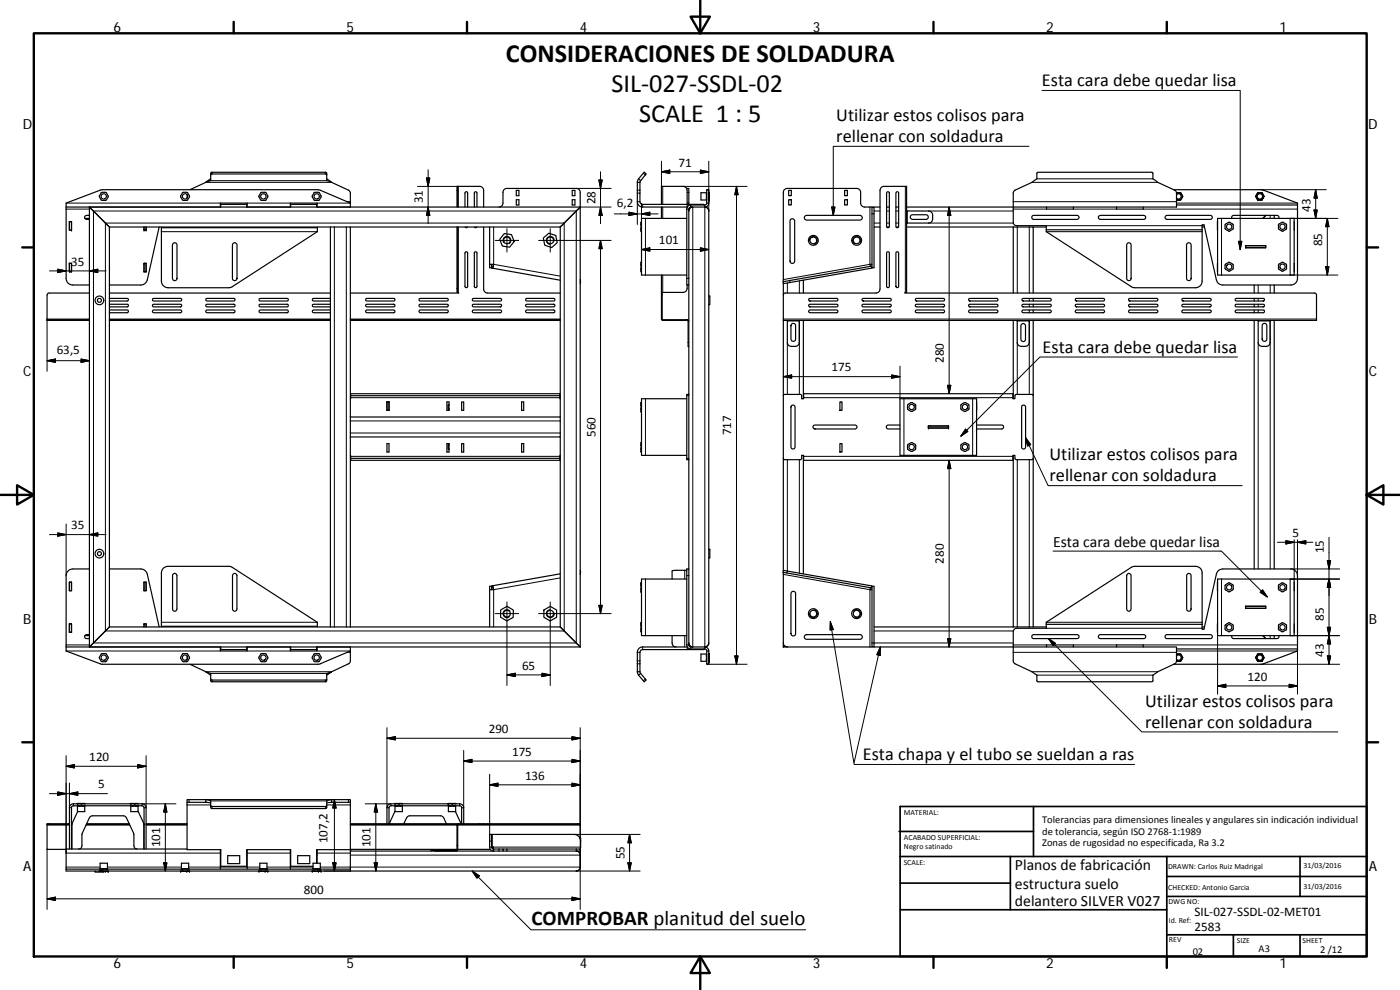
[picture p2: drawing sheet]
<svg xmlns="http://www.w3.org/2000/svg" width="420mm" height="297mm" viewBox="0 0 420 297" stroke-linecap="round" stroke-linejoin="round" font-family="sans-serif">
<g fill="none" stroke="#000" stroke-width=".36">
<path d="M30.4 57.8h1.5l.6 1-.6 1.2h-1.5l-.6-1.1zM54.7 57.8h1.6l.6 1.1-.6 1.1h-1.6l-.5-.9zM56.1 58.4v1.1M61.8 54.7l-4.8 2.2M63.2 52.5v1.7l-1.4 .5 1.4-1M78.2 57.8h1.7l.5 1.1-.5 1.1h-1.7l-.5-1.2zM94.2 57.8h1.7l.5 1.1-.5 1.1h-1.7l-.5-1.2zM98.1 53.7l1.4 1M98.1 52.5l-.3-.3h-34.3l-.3 .3v-.5l.3-.3h34.3l.3 .3v2.2l1.4 .5M99.5 54.7l5.4 2.6 .2 .7v2.9M137.4 55.9h6.6l.7 .3 .4 .9v5M154.9 57.1h.8v1.6h-.8z"/>
<path d="M154.9 59.9h.8v1.6h-.8zM171.7 57.1h.8v1.6h-.8zM171.7 59.9h.8v1.6h-.8zM191.3 54.7h.8M191.3 54.7v5.8a1.61 1.61 0 0 0 1.6 1.6h13.4M191.6 53.7l.7 .5M192.1 54.7v5.8l.4 .7 13.8 .1v.8M192.3 54.2l-.2 .5M192.3 54.2l1.6-2-.6-.5-1.7 2-.3 1M206.1 56.6l.6-.1v4.8M212 57.8h-1.6v2.2h1.6M212 57.8v1.7"/>
<path d="M212 57.8h.1M212 59.5v.5M212 59.5l.1 .3M212.1 58.1v.6M212.1 59.2l-.1 .3M212.7 58.9h.1M212.7 60l.1 .1M212.8 57.8v1M212.8 58.9v.2M212.8 57.8h-.1M212.8 60v.1M212.8 57.8h.1"/>
<path d="M212.8 58.8v.3M212.8 58.8v.1M212.8 59.1v.9M236.7 57.1h.8v1.6h-.8zM236.7 59.9h.8v1.6h-.8zM253.5 57.1h.8v1.6h-.8zM253.5 59.9h.8v1.6h-.8zM266.2 57.7l.5-.1 .2 .3v10a.41 .41 0 0 1-.4 .4 .41 .41 0 0 1-.4-.4zM269 57.7l.5-.1 .2 .3v10a.41 .41 0 0 1-.4 .4 .41 .41 0 0 1-.4-.4zM304.5 57.2l5.2-2.5 1.5-1v-1.7l.3-.3h34.2l.3 .2v1.8l1.5 1 5.4 2.6 .2 .7v4.1h-49v-4.1zM352.2 56.9h26.5l10.7 4v.6M353.1 58a1.09 1.09 0 0 1 1.7 .9 1.09 1.09 0 0 1-1.7 .9"/>
<path d="M353.1 58.4a.8 .8 0 0 1 1.1 0 .8 .8 0 0 1 0 1.1 .8 .8 0 0 1-1.1 0M354.3 57.8h.1M354.3 57.8h-1.2h1.2l.7 1.1-.7 1.1h-1.2h1.2M354.3 57.8l.3 .6a.97 .97 0 0 1-.2 1.5l-.1 .1M354.3 60h.1M377.5 60h.1M377.5 57.8l-.4 .6a1.15 1.15 0 0 0 .4 1.6M377.5 57.8h.1M377.5 57.8h1.2M377.5 57.8h1.2l.7 1.1-.7 1.1h-1.2l-.7-1.1zM378.7 57.8h.1M378.7 57.8l.3 .6a1.11 1.11 0 0 1-.3 1.6"/>
<path d="M378.7 60h.1M19.8 62.1h154.3l-6 6M19.8 62.1v21.4a1.97 1.97 0 0 0 2.1 2h4.9M20.8 66.5h.7v2.5h-.7zM20.8 79h.7v2.6h-.7zM20.8 66.5v2.5h.7M20.8 79v2.6M20.8 66.5h.7M25.5 65.5h1.3M26.8 64.6h-.8a.6 .6 0 0 0-.6 .6 .6 .6 0 0 0 .6 .6h.8M32.8 68.1v120M32.8 68.1h66.4"/>
<path d="M32.8 68.1l-6-6v132l6-6M43.2 68.1v.9h.6v-.9M43.8 79h-.6v2.5M43.8 79v2.6h-.6M43.8 79h-.6v2.6M47.8 68.1l-3.6 15.9a2.01 2.01 0 0 1-1.9 1.5h-9.5M48.4 68.3v16a2 2 0 0 0 2.1 2h18.7l26-16.8v-1.2M48.4 68.3h46.8M48.4 68.1v.2M52 73a.67 .67 0 0 1 .7-.1 .67 .67 0 0 1 .4 .6v10a.69 .69 0 0 1-.7 .7 .69 .69 0 0 1-.7-.7v-10zM66.1 61.3h.2M66.3 61.3v.8"/>
<path d="M66.3 61.3h7.8v.8M70 73a.68 .68 0 0 1 .7-.1 .68 .68 0 0 1 .4 .6v10a.69 .69 0 0 1-.7 .7 .69 .69 0 0 1-.6-.7v-10zM74.1 61.3h.1M74.2 62.1v-1.2h-8.1v1.2M87.1 61.3h8.1M87.2 61.3v.8M95 61.3v.8M95.2 62.1v-1.2h-8.1v1.2M95.2 68.1v.2M99.2 68.1h5.9v57M99.2 68.1v120M105.1 60.9l-9.8-4h-64.5l-11 4v1.2"/>
<path d="M105.1 60.9v1.2M105.1 68.1h63M137.1 68.1v19.6h.3M137.4 62.1v-6.2h-.3v6.2M137.4 68.1v19.6M139.6 68.1l.3 .2 .4-.2M139.6 75.7l.6-.1 .1 .3v10a.4 .4 0 0 1-.4 .4 .4 .4 0 0 1-.4-.4zM140.3 62.1v-4.2a.4 .4 0 0 0-.4-.4 .4 .4 0 0 0-.4 .4v4.2M142.4 68.1l.3 .2 .4-.2M142.4 75.7l.5-.1 .2 .3v10a.39 .39 0 0 1-.4 .4 .39 .39 0 0 1-.3-.4zM143.1 62.1v-4.2a.39 .39 0 0 0-.4-.4 .39 .39 0 0 0-.3 .4v4.2M145.1 68.1v18.6l.3 .8 .9 .4h21.8"/>
<path d="M146.9 68.1v12.2h.6v-1M146.9 79.3h1.3l-.3 1.2M148 79.9h-.3l-.1 .5 .3 .1M149.7 62.1l.8-.2 .3-.5 .2-4 .2-.4 .7-.4 21-.1 .8 .3 .4 .6v136.7M151.4 70.1l2.1 .3 .8 2.1-1.4 1.7-2.1-.4-.8-2zM163.1 71.4l1.6-1.4 2.1 .7 .4 2.1-1.6 1.5-2.1-.7zM168.1 68.1v57M192.4 78.7h.1M192.4 66.7h.1M192.4 69.4h.1M192.4 79.5h.1M192.4 67.2h.1"/>
<path d="M192.4 67.5h.1M192.4 68.6h.1M192.4 68.8h.1M192.4 68.6v.2M192.4 67.2v.3M192.4 66.7v.5M192.4 67.5v1.1M192.4 68.8v.6M192.4 78.7l.1 .7M192.4 79.5v1.1M192.4 69.3l.1 .1M192.5 66.7v.1"/>
<path d="M192.5 79.4l-.1-.2v.3M192.5 68.6v.1M192.5 78.7v.1M192.5 68.6l-.1 .2M192.5 67.3v.1M192.5 78.7h-.1M192.5 79.4l-.1 .1M192.5 69.3v.1M198.5 61.3v-5.4h6.5l.7 .3 .5 .7v4.4h5.1v.2M198.5 62.1v3.4M206.1 65.5h-13.6v17h13.6M206.2 62.1v.2"/>
<path d="M207.9 62.1a1.15 1.15 0 0 0-1.2 1.2M211.5 62.1a1.18 1.18 0 0 1 1.2 1.2v129.6a1.18 1.18 0 0 1-1.2 1.2M212 60h.1M212.1 60.9l-.4 .6-4.9 .1-.7 .9v23h.6v-23l.6-.4h4.2M212.1 60.9v-4h.6v4M212.1 60.9h.6M212.7 60.9l-.4 1-.8 .2M237.3 65.8a.69 .69 0 0 1 .8-.1 .69 .69 0 0 1 .4 .6v12a.7 .7 0 0 1-.7 .7 .7 .7 0 0 1-.7-.7v-12zM241.6 64.9l.5-.3h16a.71 .71 0 0 1 .7 .7 .71 .71 0 0 1-.7 .7h-16a.7 .7 0 0 1-.7-.4 .7 .7 0 0 1 .2-.7zM261.7 62.1h.6v18.2h-.6zM261.7 62.1h-2.5l-.7-.4-.2-.8v-3.5l-.3-.4-.6-.4-21.1-.1-1 .5-.2 .7-.1 26.8M261.7 79.3a.39 .39 0 0 0-.5 .1 .39 .39 0 0 0 0 .5"/>
<path d="M262.3 62.1h1.8M262.3 68.1h1.8M266.1 62.1h.8M266.1 68.1h.7M266.2 75.7l.5-.1 .2 .3v10a.41 .41 0 0 1-.4 .4 .41 .41 0 0 1-.4-.4zM268.9 62.1h.8M269 68.1h.6M269 75.7l.5-.1 .2 .3v10a.41 .41 0 0 1-.4 .4 .41 .41 0 0 1-.4-.4zM272.1 62.1h32v4.6l.4 .8 .6 .2h8.9v1.2M272.1 68.1h32M272.1 63.3l6.9 .1 .6 .4 .3 .7-.1 1.7-.8 .7h-6.9M273.4 64.7l.5-.3h4a.7 .7 0 0 1 .7 .7 .7 .7 0 0 1-.7 .7h-4a.7 .7 0 0 1-.7-.4 .7 .7 0 0 1 .2-.7z"/>
<path d="M304.1 68.1h6v19.8M304.1 68.1v19.8M309.7 64.9l.5-.3h13a.6 .6 0 0 1 .6 .6 .6 .6 0 0 1-.6 .6h-13l-.5-.2zM310.1 68.1h3.9M314 68.9h46.8M314 68.9v.6l25.8 16.6 .8 .2h18.2a2.01 2.01 0 0 0 2-2v-15.4M322.1 62.1v.6h-8v-.6M329.8 64.9l.5-.3h12.9a.6 .6 0 0 1 .6 .6 .6 .6 0 0 1-.6 .6h-12.9l-.6-.4zM338.4 73a.65 .65 0 0 1 .7-.1 .65 .65 0 0 1 .4 .6v10a.67 .67 0 0 1-.7 .7 .67 .67 0 0 1-.7-.7v-10zM343.1 62.1v.6h-8v-.6M349.7 64.9l.5-.3h13.1a.6 .6 0 0 1 .5 .6 .6 .6 0 0 1-.5 .6h-13.1l-.5-.2zM353.1 61.5h36.3"/>
<path d="M356.3 73a.68 .68 0 0 1 .8-.1 .68 .68 0 0 1 .4 .6v10a.69 .69 0 0 1-.7 .7 .69 .69 0 0 1-.7-.7v-10zM360.8 68.1h.7M365.4 66.5v2.5M365.4 68.1h.1M365.4 66.5h.1M365.4 65.5h23v17h-23zM365.4 79v2.6M367.8 67.2l.9-.5 1.2 .5 .2 .3-.1 1.2-1.1 .7-1.1-.6-.1-.2zM369.7 65.5l.1-.7 .5-.2h12.9l.5 .2 .1 .7M373.8 73.7h6.1v.6h-6.1zM373.8 74.3h6.1M373.8 73.7h6.1"/>
<path d="M373.8 73.7v.6M377.5 60h1.2M379.8 73.7v.6M379.9 64.6l-.9 .9M382.4 64.6v.9M383.8 79.2l1.1-.5 1.1 .5v1.6l-1 .5-1.2-.5zM383.8 67.2l.9-.5 1.3 .5v1.6l-1.1 .6-1.1-.6zM388.4 66.5v2.5M388.4 79v2.6M389.4 61.5v22a1.97 1.97 0 0 1-2 2h-20.4a1.92 1.92 0 0 1-1.9-1.5l-3.7-16.6h-.6v1.5M14.1 95.9v.2h12.7M14.1 95.9h12.7"/>
<path d="M14.1 95.9v.2M26.8 87.9l-12.4 .1-.3 .5v7.4M32.8 89.5h5.3a.39 .39 0 0 1 .4 .4 .39 .39 0 0 1-.4 .4h-5.3M32.8 91.3h5.3a.39 .39 0 0 1 .4 .4 .39 .39 0 0 1-.3 .4h-5.4M32.8 87.9h66.4M32.8 96.1h66.4M32.8 95.9h66.4M32.8 93h5.3a.41 .41 0 0 1 .4 .4 .41 .41 0 0 1-.4 .4h-5.3M45.9 93.1l8.2-.1a.41 .41 0 0 1 .4 .4 .41 .41 0 0 1-.4 .4h-8l-.3-.3zM45.9 91.4l8.2-.1a.39 .39 0 0 1 .4 .4 .39 .39 0 0 1-.4 .4h-8l-.3-.4zM45.9 89.6l8.2-.1a.39 .39 0 0 1 .4 .4 .39 .39 0 0 1-.4 .4h-8l-.3-.3zM61.9 89.6l8.2-.1a.39 .39 0 0 1 .4 .4 .39 .39 0 0 1-.4 .4h-8l-.3-.3z"/>
<path d="M61.9 91.4l8.2-.1a.39 .39 0 0 1 .4 .4 .39 .39 0 0 1-.4 .4h-8l-.3-.4zM61.9 93.1l8.2-.1a.41 .41 0 0 1 .4 .4 .41 .41 0 0 1-.4 .4h-8l-.3-.3zM77.8 93.2l.3-.2h8a.41 .41 0 0 1 .4 .4 .41 .41 0 0 1-.4 .4h-8l-.3-.2zM77.8 91.5l.3-.2h8a.39 .39 0 0 1 .4 .4 .39 .39 0 0 1-.4 .4h-8l-.3-.2zM77.9 89.6l8.2-.1a.39 .39 0 0 1 .4 .4 .39 .39 0 0 1-.4 .4h-8l-.3-.2zM99.2 89.5h-5.1a.39 .39 0 0 0-.4 .4 .39 .39 0 0 0 .4 .4h5.1M99.2 91.3h-5.1a.39 .39 0 0 0-.4 .4 .39 .39 0 0 0 .4 .4h5.1M99.2 93h-5.1a.41 .41 0 0 0-.4 .4 .41 .41 0 0 0 .4 .4h5.1M105.1 95.9h63M105.1 96.1h63M109.8 93.2l.3-.2h8a.41 .41 0 0 1 .4 .4 .41 .41 0 0 1-.4 .4h-8l-.3-.2zM109.8 91.5l.3-.2h8a.39 .39 0 0 1 .4 .4 .39 .39 0 0 1-.4 .4h-8l-.3-.2z"/>
<path d="M109.9 89.6l8.2-.1a.39 .39 0 0 1 .4 .4 .39 .39 0 0 1-.4 .4h-8l-.3-.2zM125.9 91.4l8.2-.1a.39 .39 0 0 1 .4 .4 .39 .39 0 0 1-.4 .4h-8l-.4-.4zM125.9 89.6l8.2-.1a.39 .39 0 0 1 .4 .4 .39 .39 0 0 1-.4 .4h-8l-.4-.3zM125.9 93.1l8.2-.1a.41 .41 0 0 1 .4 .4 .41 .41 0 0 1-.4 .4h-8l-.4-.3zM137.4 87.7h.2v.2h-32.5M141.9 93.1l8.2-.1a.41 .41 0 0 1 .4 .4 .41 .41 0 0 1-.4 .4h-8l-.4-.3zM141.9 91.4l8.2-.1a.39 .39 0 0 1 .4 .4 .39 .39 0 0 1-.4 .4h-8l-.4-.4zM141.9 89.6l8.2-.1a.39 .39 0 0 1 .4 .4 .39 .39 0 0 1-.4 .4h-8l-.4-.3zM147.9 80.5l20.2 3.6M157.9 91.4l8.2-.1a.39 .39 0 0 1 .4 .4 .39 .39 0 0 1-.4 .4h-8l-.4-.4zM157.9 89.6l8.2-.1a.39 .39 0 0 1 .4 .4 .39 .39 0 0 1-.4 .4h-8l-.4-.3zM157.9 93.1l8.2-.1a.41 .41 0 0 1 .4 .4 .41 .41 0 0 1-.4 .4h-8l-.4-.3z"/>
<path d="M174.1 83.9v1.2M192.4 81.3h.1M192.4 80.6h.1M192.4 80.8h.1M192.4 80.6v.2M192.4 80.8v.5M192.5 80.7h.1M192.5 81.3h.1M198.5 87.9h.2M198.5 82.5v5.4M198.5 87.9v8l.4 .2 7.6 .1v7.7h.2M198.7 87.9v7.9l7.7 .1 .3 .4"/>
<path d="M198.7 87.7v.2M206.2 85.5l-.1 1.5-.8 .7h-6.8M206.2 95.9v.2M206.7 85.5v85.2M212.7 88.8h.3v2.6h-.3M235 84.5l26.6-4.6 .1 .5-26.6 4.7zM235.1 85.1v11M235.1 96.1v75M235.1 88.5l.1-.3 .5-.3h27.2l.7-.2 .5-1v-29.8l.4-.7 .5-.3h7.1v31.8h-.5v.2h122.9l.4 .1 .2 .5v7.6h-160M236.3 96.1v6.9l.4 .7 .8 .2 1.7-.1 .6-.8 .1-6.9M237.6 97.2a.68 .68 0 0 1 .8-.1 .68 .68 0 0 1 .4 .6v4a.7 .7 0 0 1-.7 .7 .7 .7 0 0 1-.7-.7v-4zM241.1 84.1v3.8"/>
<path d="M241.1 96.1v23.5M242.8 89.6l8.3-.1a.39 .39 0 0 1 .4 .4 .39 .39 0 0 1-.4 .4h-8l-.4-.3zM242.8 91.4l8.3-.1a.39 .39 0 0 1 .4 .4 .39 .39 0 0 1-.4 .4h-8l-.4-.4zM242.8 93.1l8.3-.1a.41 .41 0 0 1 .4 .4 .41 .41 0 0 1-.4 .4h-8l-.4-.3zM258.8 93.1l8.3-.1a.41 .41 0 0 1 .4 .4 .41 .41 0 0 1-.4 .4h-8l-.4-.3zM258.8 91.4l8.3-.1a.39 .39 0 0 1 .4 .4 .39 .39 0 0 1-.4 .4h-8l-.4-.4zM258.8 89.6l8.3-.1a.39 .39 0 0 1 .4 .4 .39 .39 0 0 1-.4 .4h-8l-.4-.3zM274.8 89.6l8.3-.1a.39 .39 0 0 1 .4 .4 .39 .39 0 0 1-.4 .4h-8l-.4-.3zM274.8 91.4l8.3-.1a.39 .39 0 0 1 .4 .4 .39 .39 0 0 1-.4 .4h-8l-.4-.4zM274.8 93.1l8.3-.1a.41 .41 0 0 1 .4 .4 .41 .41 0 0 1-.4 .4h-8l-.4-.3zM290.8 93.1l8.3-.1a.41 .41 0 0 1 .4 .4 .41 .41 0 0 1-.4 .4h-8l-.4-.3zM290.8 91.4l8.3-.1a.39 .39 0 0 1 .4 .4 .39 .39 0 0 1-.4 .4h-8l-.4-.4z"/>
<path d="M290.8 89.6l8.3-.1a.39 .39 0 0 1 .4 .4 .39 .39 0 0 1-.4 .4h-8l-.4-.3zM304.1 96.1v23.5M306.6 97.3a.69 .69 0 0 1 .8-.1 .69 .69 0 0 1 .4 .6v4a.7 .7 0 0 1-.7 .7 .7 .7 0 0 1-.7-.8v-3.9zM306.8 89.6l8.3-.1a.39 .39 0 0 1 .4 .4 .39 .39 0 0 1-.4 .4h-8l-.4-.3zM306.8 91.4l8.3-.1a.39 .39 0 0 1 .4 .4 .39 .39 0 0 1-.4 .4h-8l-.4-.4zM306.8 93.1l8.3-.1a.41 .41 0 0 1 .4 .4 .41 .41 0 0 1-.4 .4h-8l-.4-.3zM308.9 96.1v6.9l-.5 .7-.7 .2-1.7-.1-.7-.8v-6.9M310.1 89.5v.8M310.1 91.3v.8M310.1 93v.8M310.1 96.1v92M322.8 93.1l8.3-.1a.41 .41 0 0 1 .4 .4 .41 .41 0 0 1-.4 .4h-8l-.4-.3z"/>
<path d="M322.8 91.4l8.3-.1a.39 .39 0 0 1 .4 .4 .39 .39 0 0 1-.4 .4h-8l-.4-.4zM322.8 89.6l8.3-.1a.39 .39 0 0 1 .4 .4 .39 .39 0 0 1-.4 .4h-8l-.4-.3zM338.8 89.6l8.3-.1a.39 .39 0 0 1 .4 .4 .39 .39 0 0 1-.4 .4h-8l-.4-.3zM338.8 93.1l8.3-.1a.41 .41 0 0 1 .4 .4 .41 .41 0 0 1-.4 .4h-8l-.4-.3zM338.8 91.4l8.3-.1a.39 .39 0 0 1 .4 .4 .39 .39 0 0 1-.4 .4h-8l-.4-.4zM354.8 93.1l8.3-.1a.41 .41 0 0 1 .4 .4 .41 .41 0 0 1-.4 .4h-8l-.4-.2zM354.8 91.4l8.3-.1a.39 .39 0 0 1 .4 .4 .39 .39 0 0 1-.4 .4h-8l-.4-.2zM354.8 89.6l8.3-.1a.39 .39 0 0 1 .4 .4 .39 .39 0 0 1-.4 .4h-8l-.4-.2zM370.8 89.6l8.3-.1a.39 .39 0 0 1 .4 .4 .39 .39 0 0 1-.4 .4h-8l-.4-.3zM370.8 91.4l8.3-.1a.39 .39 0 0 1 .4 .4 .39 .39 0 0 1-.4 .4h-8l-.4-.4zM370.8 93.1l8.3-.1a.41 .41 0 0 1 .4 .4 .41 .41 0 0 1-.4 .4h-8l-.4-.3zM376.4 85.5v2.4"/>
<path d="M376.4 89.5v.8M376.4 91.3v.8M376.4 93v.8M376.4 96.1v74.6M377.6 96.1v6.9l.4 .7 .8 .2 1.7-.1 .7-.8v-6.9M379 97.2a.68 .68 0 0 1 .8-.1 .68 .68 0 0 1 .4 .6v4a.7 .7 0 0 1-.7 .7 .7 .7 0 0 1-.7-.7v-4zM382.4 85.5v2.4M382.4 96.1v74.6M105.3 118.7l-.2 .9M105.3 118.7v-.6h62.7v.6M105.3 118.7h62.7M168 118.7l.1 .9"/>
<path d="M206.1 119.6h-13.6v17h13.6M206.7 118.3h-.1M206.7 118.3h-.6v.4v19.2h.6M235.1 118.7l.3-.4h4.9l.3 .3v1h.6v-1.5h62.8v1.5h.6v-1l.3-.3h4.9l.3 .4M270.1 119.6h23v17h-23zM105.1 125.1v6M105.1 136.6l.2 .9M105.1 125.1h63M105.1 131.1v57M105.3 137.5v.6h62.7v-.6M105.3 137.5h62.7M116.1 120.6h.6v2.5h-.6z"/>
<path d="M116.1 120.6h.6v2.5h-.6M116.1 133.1h.6v2.5h-.6zM134.1 133.1h.7v2.5h-.7zM134.1 120.6h.7v2.5h-.7zM134.6 133.5v1.2M134.6 133.5l.2-.1-.3 .1v1.3l.3 .1-.2-.1M134.6 122.7h.1M134.6 133.5h.1M134.6 134.7v.1M134.8 121.3l-.3 .2v1.2l.3 .2-.2-.2M134.8 121.4l-.2 .1v1.2M134.8 121.5l-.2 .6 .2 .6"/>
<path d="M134.8 133.5l-.2 .6 .2 .7M138.5 120.6h.7v2.5h-.7zM138.5 133.1h.7v2.5h-.7zM156.5 133.1h.7v2.5h-.7zM156.5 120.6h.7v2.5h-.7zM168.1 125.1v6h-63M168.1 131.1v57M168.1 136.6l-.1 .9M192.4 133.3l.1 .1M192.4 120.8h.1M192.4 123.4h.1M192.4 135.4h.1"/>
<path d="M192.4 132.8h.1M192.4 121.3h.1M192.4 121.6h.1M192.4 122.7h.1M192.4 122.9h.1M192.4 134.6h.1M192.4 134.9h.1M192.4 133.6h.1M192.4 122.7v.2M192.4 121.3v.3M192.4 134.6v.3M192.4 133.3v.3"/>
<path d="M192.4 120.8v.5M192.4 121.6v1.1M192.4 122.9v.5M192.4 132.8v.5M192.4 133.6v1M192.4 134.9v.5M192.5 120.8v.1M192.5 132.8v.1M192.5 122.7v.1M192.5 133.4v.1M192.5 122.7l-.1 .2M192.5 121.4v.1"/>
<path d="M192.5 134.7v.1M192.5 132.8h-.1M192.5 133.5l-.1 .1M192.5 123.4h.1M192.5 135.4h.1M206.6 137.9l.1 .1M237.6 121.6h.6l.4 .5v12a.61 .61 0 0 1-.6 .6 .61 .61 0 0 1-.6-.6v-12zM241.1 136.6v35.6M244.1 127.8l.5-.3h12a.59 .59 0 0 1 .6 .6 .59 .59 0 0 1-.6 .6h-12l-.6-.4zM252.1 133.1h.6v2.5h-.6zM252.1 120.6h.6v2.5h-.6zM270.1 127.5h-3.5a.59 .59 0 0 0-.6 .6 .59 .59 0 0 0 .6 .6h3.5"/>
<path d="M272.5 121.3l.9-.5 1.3 .5v1.6l-1 .5-1.2-.5zM272.5 133.3l1.1-.5 1.1 .5v1.6l-1 .5-1.2-.5zM278.6 127.8h6.1v.6h-6.1zM279.1 127.8h.1M279.1 128.4h.1M288.5 121.3l.9-.5 1.2 .5 .2 1.5-1.1 .6-1.2-.5zM293.1 120.6v2.5M293.1 127.5h7.5a.59 .59 0 0 1 .6 .6 .59 .59 0 0 1-.6 .6h-7.5M304.1 136.6v51.5M306.8 121.6h.6l.4 .5v12a.59 .59 0 0 1-.6 .6 .59 .59 0 0 1-.6-.6v-12zM310.1 137.5l-.4 .4h-4.7l-.4-.3v-1h-.6v1.5h-62.8v-1.5h-.6v1l-.4 .3h-4.7l-.4-.4M20.8 174.7h.7v2.5h-.7z"/>
<path d="M20.8 174.7v2.5h.7M20.8 174.7h.7M26.8 170.7h-4.9a2.04 2.04 0 0 0-2.1 2v21.4M32.8 170.7h9.5a2.06 2.06 0 0 1 1.9 1.6l3.6 15.8M43.2 174.7h.6v2.5h-.6zM43.8 174.7h-.6M51.9 172.4a.66 .66 0 0 1 .7-.3 .66 .66 0 0 1 .5 .6v10a.66 .66 0 0 1-.7 .7 .66 .66 0 0 1-.6-.7zM69.9 172.4a.66 .66 0 0 1 .7-.3 .66 .66 0 0 1 .5 .6v10a.67 .67 0 0 1-.7 .7 .67 .67 0 0 1-.6-.7zM147.5 176.9v-1h-.6v12.2M147.9 175.7l.3 1.2h-1.3M147.9 175.7l-.3 .1 .1 .6 .3-.1M168.1 172.2l-20.2 3.5"/>
<path d="M174.1 171.1v1.2M192.4 174.9h.1M192.4 177.5h.1M192.4 175.4h.1M192.4 175.7h.1M192.4 176.7h.1M192.4 177h.1M192.4 176.7v.3M192.4 175.4v.3M192.4 176.7l.1 .1M192.4 174.9v.5M192.4 175.7v1"/>
<path d="M192.4 177v.5M192.5 174.9v.1M192.5 176.8v.1M192.5 175.6h.1M192.5 176.9l-.1 .1M192.5 177.5h.1M206.1 171.3l-.6-.2-3.7 .1-.1 2.5M206.1 173.7h-13.6v17h13.6M212.7 164.8h.3v2.6h-.3M235 171.7l.1 22.4M235.1 171.1l26.6 4.7-.1 .6-26.6-4.7zM237.6 177.6a.69 .69 0 0 1 .8-.1 .69 .69 0 0 1 .4 .6v12a.7 .7 0 0 1-.7 .7 .7 .7 0 0 1-.7-.7v-12z"/>
<path d="M261.2 176.3a.38 .38 0 0 0 0 .5 .38 .38 0 0 0 .5 .1M261.7 175.9h.6v18.2h-.6zM338.4 172.2a.65 .65 0 0 1 .7-.1 .65 .65 0 0 1 .3 .6v10a.66 .66 0 0 1-.6 .7 .66 .66 0 0 1-.7-.7v-10zM356.4 172.2a.66 .66 0 0 1 .7-.1 .66 .66 0 0 1 .4 .6v10a.66 .66 0 0 1-.7 .7 .66 .66 0 0 1-.7-.7v-10zM365.4 174.7v2.5M365.4 173.7h23v17h-23zM367.8 175.4l.9-.5 1.2 .5 .2 .3-.1 1.2-1 .6-1.2-.5-.1-.3zM383.8 175.4l.9-.5 1.3 .5v1.6l-1.3 .5-.9-.5zM388.4 174.7v2.5M19.8 194.1v1.2l10.8 4h65l9.5-4M19.8 194.1h154.3M20.8 187.2h.7v2.5h-.7z"/>
<path d="M20.8 187.2v2.5M21.5 189.7h-.7M25.5 190.7h1.3M26.8 190.4h-.8a.59 .59 0 0 0-.6 .6 .59 .59 0 0 0 .6 .6h.8M32.8 188.1h66.4M43.2 187.2h.6h-.6v.9zM43.8 187.2v.9M48.4 187.9v.2M48.4 187.9h46.8M56.1 196.8v1M57 199.3l4.8 2.2M66.1 194.1v1.2h8.1v-1.2"/>
<path d="M66.1 194.9h8.1M66.3 194.1v.8M74.1 194.1v.8M87.1 194.1v1.2h8.1v-1.2M87.1 194.9h.1M87.2 194.1v.8h7.8M95 194.9h.2M95 194.1v.8M95.2 187.9v-1.2l-26-16.7-18.7-.1a1.97 1.97 0 0 0-2.1 2v16M95.2 187.9v.2M99.2 188.1h5.9M105.1 194.1v1.2"/>
<path d="M105.1 195.3v3.2l-.3 .6-5.3 2.4M105.1 188.1h63M150.3 183l1.9-1.1 1.9 1.1-.1 2.2-1.9 1.1-1.9-1.1zM163.2 183l1.9-1.1 1.9 1.1v2.2l-1.9 1.1-1.9-1.1zM168.1 188.1l6 6M192.4 187.4l.1 .1M192.4 189.5h.1M192.4 186.9h.1M192.4 188.7h.1M192.4 189h.1M192.4 187.7h.1M192.4 188.7v.3"/>
<path d="M192.4 187.4v.3M192.4 186.9v.5M192.4 187.7v1M192.4 189v.5M192.5 186.9v.1M192.5 187.5v.1M192.5 187.6l-.1 .1M192.5 188.8v.1M192.5 189.5h.1M201.7 190.7l.1 2.7 .6 .6 .5 .1M206.3 194.9v-.8h-13.4a1.57 1.57 0 0 0-1.6 1.6v5.8M206.7 192.9a1.18 1.18 0 0 0 1.2 1.2"/>
<path d="M211.3 194.7v.2l-18.8 .1-.4 .7v5.8M211.5 194.1l.8 .3 .4 .9M211.5 194.1h-4.2l-.6-.4v-23h-.6v23.1l.3 .5 .6 .4h4.7l.4 .6M212 196.2h-1.6v2.2h1.6M212 198.4h.1M212 196.2v1.7M212 196.2h.1M212 197.9v.5M212 197.9l.1 .3M212.1 195.3h.6M212.1 195.3v4h.6v-4M212.1 196.5v.6"/>
<path d="M212.1 197.5l-.1 .4M212.7 198.4l.1 .1M212.7 198.4h.1M212.8 196.2v.1M212.8 196.2h.1M212.8 197.4v.1M212.8 197.3v.1M212.8 198.4v.1M212.8 196.1v.2M212.8 197.2v.3M212.8 197.2v.2M212.8 196.1v.1"/>
<path d="M212.8 196.3v.9M212.8 197.5v.9M235.1 192.9l.2 .8 1 .4M235.1 194.1h26.6M235.4 193.8l-.3 .3M241.7 190.5l16.4-.1a.7 .7 0 0 1 .7 .7 .7 .7 0 0 1-.7 .7h-16a.7 .7 0 0 1-.7-.5 .7 .7 0 0 1 .3-.8zM262.3 194.1h41.8M262.3 188.1h41.8M304.1 188.1h6M304.1 194.1h49v4.2l-.4 .8-5.2 2.4-1.5 1.1v1.8l-.3 .2h-34.2l-.3-.3v-1.7l-1.5-1.1-5.4-2.6-.2-.6zM309.7 190.7l.5-.3h13a.59 .59 0 0 1 .6 .6 .59 .59 0 0 1-.6 .6h-13l-.5-.2zM310.1 188.1h3.9"/>
<path d="M314 187.3h46.8M314 187.3v1.2h-8.9l-.6 .2-.4 .8v4.6M314 187.3v-.6l25.8-16.6 .8-.2h18.2a1.93 1.93 0 0 1 2 2v15.4M314.1 194.1v-.6h8v.6M329.8 190.7l.5-.3h12.9a.59 .59 0 0 1 .6 .6 .59 .59 0 0 1-.6 .6h-12.9l-.6-.4zM335.1 194.1v-.6h8v.6M349.7 190.7l.5-.3h13.1a.59 .59 0 0 1 .5 .6 .59 .59 0 0 1-.5 .6h-13.1l-.5-.2zM353.1 194.7h36.3v.6l-10.7 4h-26.5M353.1 196.4a1.09 1.09 0 0 1 1.7 .9 1.09 1.09 0 0 1-1.7 .9M353.1 196.8a.79 .79 0 0 1 1.1-.1 .79 .79 0 0 1 0 1.2 .79 .79 0 0 1-1.1-.1M354.3 196.2h.1M354.3 196.2h-1.2h1.2l.7 1.1-.7 1.1h-1.2h.6a1.14 1.14 0 0 0 1.2-1.1"/>
<path d="M354.3 196.2l.6 1.1M354.9 197.3h.1M360.8 188.1h.7M360.8 187.3v1.5h.6l3.7-16.5a1.96 1.96 0 0 1 1.9-1.6h20.4a2.05 2.05 0 0 1 2 2v22M365.4 188.1h.1M365.4 187.2v2.5M373.8 182.5h6.1M373.8 181.9h6.1M373.8 181.9h6.1v.6h-6.1zM373.8 181.9v.6M376.8 197.3h.1M376.8 197.3l.2 .3a1.1 1.1 0 0 0 .9 .8 1.1 1.1 0 0 0 1.1-.4l.4-.7"/>
<path d="M377.5 196.2h.1M377.5 196.2l-.7 1.1M377.5 196.2h1.2M377.5 196.2h1.2l.7 1.1-.7 1.1h-1.2l-.7-1.1zM378.7 196.2h.1M378.7 196.2l.7 1.1M379 190.7l.9 .9M379.4 197.3h.1M379.8 181.9v.6M382.4 190.7v.9M383.8 190.7l-.1 .7-.5 .2h-12.9l-.5-.2-.1-.7M383.8 187.4l.9-.5 1.3 .5v1.6l-1.1 .5-1.1-.5z"/>
<path d="M388.4 187.2v2.5M61.8 201.5l1.4 .6v2.2l.3 .3h34.3l.3-.3v-.5l-.4 .2h-34.1l-.4-.2M61.8 201.5l1.4 1.1M98.1 202.6l1.4-1.1-1.4 .6v1.7M191.3 201.5l.3 1.1M191.3 201.5h.8M192.1 201.5l.2 .6M192.3 202.1l1.6 1.9-.6 .6-1.7-2M192.3 202.1l-.7 .5M14.1 247.4v7.4h5.7M20.8 254.7v-12.3l.5-1 .7-.2h20.6l.8 .2 .4 .7v12.6M20.8 247.2h-6.7v.2"/>
<path d="M20.8 247.4h-6.7M21.5 254.7v-12.3l.2-.5 20.9-.1 .5 .2 .1 .4v12.3M21.5 247.2h.1M21.5 247.4h.1M21.6 247.2v7.5M23.3 241.1h.1M23.2 241.1l.1 .1M23.3 241.9h.5M23.3 241.8v.1M23.3 241.9v1.6M23.3 241.1h.9M23.3 243.5l-1.7 3.7"/>
<path d="M23.5 241.8l.3 .1M23.6 254.7h.4l.5-.5 .1-4 2.5-5.2 .7-.2h9.2l.9 .5 2.2 4.7 .1 4 .4 .6 .6 .1M23.8 241.9h1.6M24.1 241.8l-.3 .1M24.2 241.1h.3M24.3 241.1v.1M24.4 241.1v.1M24.5 241.1h.9M25.2 241.8h-.6M25.4 241.9h.1M25.4 241.1h.1M25.4 241.9v1.6h-2.1"/>
<path d="M25.4 241.8v.1M25.5 241.1l-.1 .1M25.9 247.4h13M26 247.2h12.8M39.2 241.1l.1 .1M39.3 241.9v1.6h2.1v-1.6M39.3 241.8v.1M39.3 241.1h-.1M39.3 241.1h.9M39.5 241.8l1.4 .1M40.1 241.8l-.8 .1M40.2 241.1h.3"/>
<path d="M40.3 241.1v.1M40.4 241.1v.1M40.5 241.1h.9M40.6 241.8l.3 .1M40.9 241.9h.5M41.2 241.8l-.3 .1M41.4 241.1h.1M41.4 241.8v.1M41.4 243.4l1.8 3.8M41.5 241.1l-.1 .1M43.2 247.2h.1M43.2 247.4h.1"/>
<path d="M43.8 247.2h12.3M43.8 247.4h12.3M56.1 254.7h-36.3v6.1M56.1 240.7v-.8h49v.8h-5.6M56.1 240.7h5.7M56.1 240.7v14.2h10.2v5h7.8v-5h13.1v5h6.7M61.8 240.7v-.8l1.4 .4v1.4M61.8 240.7l1.4 .2M66.1 254.9v5.9M66.1 255.4h.2M68.3 256.7h3.6v2.4h-3.6zM74.1 255.4h.1"/>
<path d="M74.2 254.9v5.9M87.1 254.9v5.9M87.1 255.4h.1M89.3 256.7h3.7v2.4h-3.7zM95 255.4h.2M95.2 254.9v4.1M99.5 240.7v-.8l-1.4 .4v2l-.3 .3h-34.3l-.3-.3v-.6l.4 .3h34.2l.3-.3M99.5 240.7l-1.4 .2M105.1 254.8h32l-.2 .4h-7.5v.2M105.1 255.4h45.8M105.1 254.9v5.9M105.1 240.7v14.2"/>
<path d="M105.1 254.9h-10.1v4.1M105.1 247.2h40v.2M105.1 247.4h32.1M105.3 254.8v.6M116.7 247.2v-4.8l.1-.4 .5-.2h20.8l.4 .6v4.8M118.4 241.1h.2zM118.5 243.4l-1.7 3.8M118.5 241.9v1.6h2.2v-1.6M118.5 241.9h.6M118.5 241.8v.1M118.5 241.2h.1M118.6 241.1h.9"/>
<path d="M118.8 241.8l.3 .1M119.1 241.9h1.6M119.4 241.8l-.3 .1M119.5 241.1h.3M119.6 241.1v.1M119.7 241.1l-.1 .1M119.8 241.1h.9M120.5 241.8h-.6M120.7 241.1h.1M120.7 241.8v.1M120.8 241.1h.1M120.8 241.1l-.1 .1"/>
<path d="M121.2 247.2l.9-1.9 .6-.5h9.5l.9 .5 .9 1.9M134.5 241.1h.1M134.6 241.9v1.6h2.1v-1.6M134.6 241.8v.1M134.6 241.1h-.1M134.6 241.1h.9M134.8 241.8l1.4 .1M135.4 241.8l-.8 .1M135.5 241.1h.3M135.6 241.1v.1M135.7 241.1l-.1 .1M135.8 241.1h.9"/>
<path d="M135.9 241.8l.3 .1M136.2 241.9h.5M136.5 241.8l-.3 .1M136.7 243.5l1.7 3.7M136.7 241.1h.1M136.7 241.8v.1M136.8 241.1l-.1 .1M137.4 254.8l-.1 .4-.4 .2M137.4 254.8h9.8M137.6 247.2l-.5 .4v7.2h.3M139.2 247.2v-4.8l-.3-.8-.7-.4h-20.9l-.7 .2-.4 .7-.1 5.1M145.1 247.4h-7.7v7.4"/>
<path d="M145.1 247.2h29v.2h-29M147.7 250.4l-.1 3.8h.4l.2 .5M147.7 250.4v3.8M147.7 250.4h24.6a2.01 2.01 0 0 1 2 2M147.9 254.2l.1 .5M148.2 254.7l-.6-.4-.1-3.9h-.6l.1 4 .4 .7 .8 .3M148.2 254.7h2.7M172.9 255.4a1.15 1.15 0 0 1 1.2 1.2v3.6M174.1 251.1v3.6M174.1 254.7h-23.2v.7h22M174.1 254.7v.7h-1.2M174.1 247.4v4.3"/>
<path d="M174.1 254.6v.3M19.8 260.8h85.3M28.5 261.3v.4h2.6v-.3M29.8 261.4h.1M29.9 261.3l-.1 .1M30 260.7h2.1M30 260.7v-1.7h2.2v1.7M30 260.7l.4 .1M30.5 261.4h-.7M30.5 261.4h.1M30.6 261.4h1.1M31.5 260.8h-.7"/>
<path d="M31.7 261.4h.2M31.8 261.3h.1M31.9 261.4h.6M32.1 260.7l-.2 .1M32.1 260.7h.1M32.4 261.3l.1 .1M32.5 261.4h.1M54.2 261.4h.1M54.2 261.4h.5M54.3 261.3l-.1 .1M54.5 260.7v-1.7h2.1v1.7M54.5 260.7l.3 .1"/>
<path d="M54.5 260.7h2M54.7 261.4h.3M54.9 261.4h-.2M54.9 261.4h.1M55 261.4h1.1M55.9 260.8h-.7M56.1 261.4h.2M56.1 261.3l.1 .1M56.2 261.3v.1M56.3 261.4h.6M56.5 260.7h.1M56.5 260.7l-.2 .1"/>
<path d="M56.8 261.3l.1 .1M56.9 261.4h.1M77.7 261.4h.1M77.7 261.4h.5M77.8 261.3l-.1 .1M78 260.7v-1.7h2.1v1.7M78 260.7l.3 .1M78 260.7h2M78.2 261.4h.3M78.3 261.4h-.1M78.3 261.4h.1M78.4 261.4h.1"/>
<path d="M78.5 261.4h1.1M79.4 260.8h-.7M79.6 261.4h.3M79.7 261.4h.1M79.9 261.4h.5M80 260.7h.1M80 260.7l-.2 .1M80.3 261.3l.1 .1M80.4 261.4h.1M93.7 261.4h.1M93.7 261.4h.5M93.8 261.3l-.1 .1"/>
<path d="M93.9 260.8h.4M93.9 260.7v-1.7h2.2v1.7M93.9 260.7h2.1M93.9 260.7v.1M94.2 261.4h.3M94.3 261.4h-.1M94.3 261.4h.1M94.4 261.4h.1M94.4 261.3v.1M94.5 261.4h1.1M95.4 260.8h-.7M95.6 261.4h.3"/>
<path d="M95.7 261.4h.1M95.9 261.4h.5M96 260.7h.1M96 260.7l-.2 .1M96.3 261.3l.1 .1M96.4 261.4h.1M105.1 260.8v.5M174.1 260.2a1.18 1.18 0 0 1-1.2 1.1h-153.1v-.5"/>
<circle cx="31.1" cy="58.9" r=".79"/>
<circle cx="55.5" cy="58.9" r=".79"/>
<circle cx="79" cy="58.9" r=".79"/>
<circle cx="95" cy="58.9" r=".79"/>
<circle cx="378.1" cy="58.9" r="1.09"/>
<circle cx="378.1" cy="58.9" r=".79"/>
<circle cx="152.1" cy="72.1" r="1.01"/>
<circle cx="165.1" cy="72.1" r="1"/>
<circle cx="244.1" cy="72.1" r="1.02"/>
<circle cx="244.1" cy="72.1" r="1.48"/>
<circle cx="257.1" cy="72.1" r="1.01"/>
<circle cx="257.1" cy="72.1" r="1.49"/>
<circle cx="368.9" cy="68" r=".81"/>
<circle cx="384.9" cy="68" r=".8"/>
<circle cx="29.8" cy="90.1" r=".59"/>
<circle cx="29.8" cy="90.1" r="1.3"/>
<circle cx="368.9" cy="80" r="1.32"/>
<circle cx="368.9" cy="80" r=".8"/>
<circle cx="384.9" cy="80" r=".79"/>
<circle cx="273.6" cy="134.1" r=".8"/>
<circle cx="273.6" cy="122.1" r=".8"/>
<circle cx="289.6" cy="134.1" r=".79"/>
<circle cx="289.6" cy="134.1" r="1.33"/>
<circle cx="289.6" cy="122.1" r=".8"/>
<circle cx="29.8" cy="166.1" r=".59"/>
<circle cx="29.8" cy="166.1" r="1.3"/>
<circle cx="368.9" cy="176.2" r=".8"/>
<circle cx="384.9" cy="176.2" r=".8"/>
<circle cx="31.1" cy="197.3" r=".79"/>
<circle cx="31.1" cy="197.3" r="1.32"/>
<circle cx="55.5" cy="197.3" r=".79"/>
<circle cx="55.5" cy="197.3" r="1.33"/>
<circle cx="79" cy="197.3" r=".79"/>
<circle cx="79" cy="197.3" r="1.33"/>
<circle cx="95" cy="197.3" r=".79"/>
<circle cx="95" cy="197.3" r="1.33"/>
<circle cx="152.1" cy="184.1" r="1.02"/>
<circle cx="165.1" cy="184.1" r="1.01"/>
<circle cx="244.1" cy="184.1" r="1.48"/>
<circle cx="244.1" cy="184.1" r="1.01"/>
<circle cx="257.1" cy="184.1" r="1.48"/>
<circle cx="257.1" cy="184.1" r="1.01"/>
<circle cx="368.9" cy="188.2" r="1.34"/>
<circle cx="368.9" cy="188.2" r=".8"/>
<circle cx="378.1" cy="197.3" r="1.09"/>
<circle cx="378.1" cy="197.3" r=".79"/>
<circle cx="384.9" cy="188.2" r=".8"/>
</g>
<g fill="none" stroke="#000" stroke-width=".3">
<path d="M312.7 27.1h59.5v47.8M61.8 54.7h37.7M63.2 54.2h34.9M63.6 51.7v.5M97.7 51.7v.5M125.3 55.9h12.3v6.2M128 53.4h1l-.5 2.5zM128.5 50.9v16.2M137.1 57.1h.3M172.9 56.5h10.5M179.7 54h1l-.5 2.5zM180.2 51.5v15.6"/>
<path d="M191.3 57h.8M191.3 58h.8M193.1 52l.6 .5M198.5 48.4v7.5M198.5 51.5l2.5-.5v1zM198.5 51.5h14.2M198.9 55.9v5.4M205 55.9h19.2M206.2 57.7h.5M210.2 51l2.5 .5-2.5 .5zM212.1 57h.6M212.7 48.4v14.9"/>
<path d="M221 55.9v143.4M221 55.9l.5 2.5h-1zM271.7 55.9v31.8M308.8 43.9h-58.7v20.7M309.7 54.7h37.8M311.2 53.7h34.8M378.4 56.9h19.6M394.9 56.9v8.6M394.9 56.9l.4 2.5h-1zM19.8 62.7h7M19.8 60.9h46.3M28.1 63.3h144.8v129.6h-144.8z"/>
<path d="M31.6 66.9h137.7v122.4h-137.7zM48.4 69.5h46.8M74.2 60.9h12.9M95.2 60.9h9.9M100.3 68.1v120M103.9 68.1v120M104.2 60.5h.9M128.5 62.1l.5 2.5h-1zM137.6 68.1v19.6M148.2 68.1v11.2l19.9 3.5M148.6 72.1h7.1M151.1 72.7a1.2 1.2 0 0 1 .4-1.6 1.2 1.2 0 0 1 1.7 .4 1.2 1.2 0 0 1-.4 1.7"/>
<path d="M152.1 68.6v7M161.6 72.1h21.8M165.1 68.6v7M166.3 72.3a1.19 1.19 0 0 0-1-1.4 1.19 1.19 0 0 0-1.3 1 1.19 1.19 0 0 0 1 1.4M174.1 62.1h9.3M180.2 72.1l.5 2.5h-1zM180.2 62.1l.5 2.5h-1zM180.2 72.1v112M184.4 64.2h13.1M188.8 63.7l2.5 .5-2.5 .5zM192.1 60.5h-.8v6.9M192.5 61v4.5"/>
<path d="M192.5 74.9l2.5-.5v1zM192.5 64.2l2.5-.5v1zM192.5 74.9h20.2M192.9 61.3v.8M193.7 65.5v17M198.9 62.1v3.4M206.1 62.7h.6M206.2 60.9h.5M207.3 61.5v.6M207.9 62.1v132M210.2 74.4l2.5 .5-2.5 .5zM211.5 61.5v133.2"/>
<path d="M242.9 72.3a1.19 1.19 0 0 1 1-1.4 1.19 1.19 0 0 1 1.4 1 1.19 1.19 0 0 1-1 1.4M249.6 62.1h1l-.5 2.5zM258.1 72.7a1.2 1.2 0 0 0-.4-1.6 1.2 1.2 0 0 0-1.6 .4 1.2 1.2 0 0 0 .4 1.7M261.1 62.1v17.2l-26 4.6M261.7 64.1h.6M262.3 63.3h1.8M262.3 66.9h1.8M266.1 63.3h.8M266.1 66.9h.8M268.9 63.3h.8M268.9 66.9h.8M272.3 63.3v3.6"/>
<path d="M278.7 63.3h25.4M278.7 66.9h25.4M284.8 62.1v56M284.8 62.1l.6 2.5h-1zM304.1 60.5h49M304.1 62.7h10M305.3 68.1v19.8M308.9 68.1v19.8M314 67.7h46.8M314 69.5h46.8M322.1 62.7h13M343.1 62.7h46.3"/>
<path d="M353.1 60.9h36.3M365.4 66.9h.1M366.6 65.5v17M371.7 72.4h1l-.5 2.5zM381.2 64.6v.9M394.3 63h1l-.4 2.5zM398.3 65.5v17M398.3 65.5l.5 2.5h-1zM401.5 65.5h-14.3v17h14.3M14.8 81.3h17M17.3 80.8l2.5 .5-2.5 .5zM26.8 95.7h-12.7v15.7"/>
<path d="M26.8 81.3l2.5-.5v1zM32.8 95.7h66.4M105.1 95.7h63M137.1 86.5h.3M198.5 95.7h.2M198.5 88.5h.2M198.9 82.5v5.2M198.9 95.9v.2M206.1 83.5h.6M206.1 95.9v.2M235.1 95.7h160M236.3 84.9v3"/>
<path d="M236.3 96.3h3.6M236.9 84.2l.2 .6M239.9 84.3v3.6M239.9 96.1v22.2M305.3 96.3h3.6M308.9 89.5v.8M308.9 91.3v.8M308.9 93v.8M308.9 96.1v22.2M377.6 85.5v2.4M377.6 89.5v.8M377.6 91.3v.8"/>
<path d="M377.6 93v.8M377.6 96.3h3.6M381.2 85.5v2.4M381.2 96.1v74.6M397.8 80h1l-.5 2.5zM14.1 108.2l2.5-.5v1zM14.1 108.2h12.7M24.3 107.7l2.5 .5-2.5 .5zM105.3 119.3h62.7M193.7 119.6v17M206.1 118.7h.6M206.5 102.7h.2"/>
<path d="M235.1 113l2.5-.5v1zM235.1 113h35M236.3 102.9v15.4M241.2 119.3h62.8M267.6 112.5l2.5 .5-2.5 .5zM270.1 109.8v9.8M271.3 119.6v17M284.4 115.6h1l-.6 2.5zM291.9 119.6v17M305.3 102.9v15.4M371.4 107.1h-59.3l-23.7 23.8M377.6 102.8v67.9"/>
<path d="M105.1 129.9h63M105.1 126.3h63M105.3 136.9h62.7M206.1 137.5h.6M236.3 137.9l-.1 34M239.9 137.9v34.1M241.2 136.9h62.8M284.8 138.1v56M284.8 138.1l.6 2.5h-1zM289.8 128.8l.7 .7-2.1 1.4zM305.3 137.9v50.2M307.8 131.3l6.7 14.4h58.3"/>
<path d="M307.8 131.3l1.5 2.1-.9 .4zM308.9 137.9v50.2M17.3 159.9l2.5 .5-2.5 .5zM19.8 157.2v15.5M14.8 160.4h17M26.8 160.4l2.5-.5v1zM168.1 173.4l-19.9 3.5v11.2M193.7 173.7v17M205.5 171.1v2.6M206.1 172.7h.6M235.1 172.3l26 4.6v17.2M316 165.4h50.6l13.7 13.7"/>
<path d="M366.6 173.7v17M378.9 177l1.4 2.1-2.1-1.4zM383.4 162.7h10.6M385.9 162.2l2.5 .5-2.5 .5zM387.4 170.7h14.6M388.4 161.9v11.8M389.4 161.9v10.8M389.4 162.7l2.5-.5v1zM398.3 168.2h1l-.4 2.5zM398.9 161.2v38.1M398.9 173.7l.4 2.5h-1zM402 173.7h-14.8v17h14.8"/>
<path d="M19.8 193.5h7M19.8 195.3h46.3M48.4 186.7h46.8M74.2 195.3h12.9M95.2 195.3h9.9M104.2 195.7h.9M148.6 184.1h7.1M152.1 180.6v25.1M153.1 183.3a1.2 1.2 0 0 0-1.7-.1 1.2 1.2 0 0 0-.2 1.7 1.2 1.2 0 0 0 1.7 .2M161.6 184.1h21.8M164.9 182.9a1.2 1.2 0 0 0-.9 1.4 1.2 1.2 0 0 0 1.3 1 1.2 1.2 0 0 0 1-1.4M165.1 180.6v25.1"/>
<path d="M179.7 181.6h1l-.5 2.5zM191.3 199.2h.8M191.3 195.7h.8M191.3 198.3h.8M192.9 194.1v.8M205.5 190.7v3.4M206.1 193.5h.6M207.3 194.1v.6M212.1 199.2h.6M212.7 199.3h11.5M220.5 196.8h1l-.5 2.5zM244.3 182.9a1.19 1.19 0 0 1 1 1.4 1.19 1.19 0 0 1-1.4 1 1.19 1.19 0 0 1-1-1.4"/>
<path d="M249.2 186.5l7.1 42.9h84.2M249.2 186.5l.9 2.4-1 .1zM256.1 183.3a1.21 1.21 0 0 1 1.7-.1 1.21 1.21 0 0 1 .2 1.7 1.21 1.21 0 0 1-1.7 .2M261.7 192.9h42.4M262.3 189.3h41.8M264.2 194.1l-7.9 34.6M264.2 194.1l-.1 2.6-.9-.3zM284.4 191.6h1l-.6 2.5zM304.1 193.5h10M304.1 195.7h49M314 186.7h46.8M314 188.5h46.8"/>
<path d="M314.7 191.6l2.1 1.4-.7 .7zM314.7 191.6l28 28h58.8M322.1 193.5h13M343.1 193.5h46.3v14.8M353.1 195.3h36.3M365.4 189.3h.1M365.4 190.7v17.6M378.4 199.3h23.6M381.2 190.7v.9M398.3 196.8h1l-.4 2.5zM398.3 188.2h1l-.4 2.5zM398.9 190.7l.4 2.5h-1z"/>
<path d="M61.8 201.5h37.7M63.2 202.1h34.9M63.6 204v.6M97.7 204v.6M116.1 218.3v24.1h.6M152.1 202.5l2.6-.5v1zM152.1 202.5h13M162.7 202l2.4 .5-2.4 .5zM174.1 218.3v54.6M193.7 203.8l-.6 .5M309.7 201.5h37.8M311.2 202.6h34.8"/>
<path d="M365.4 205.8l2.5-.5v1zM365.4 205.8h24M386.9 205.3l2.5 .5-2.5 .5zM14.8 238.1h17.4M17.3 237.6l2.5 .5-2.5 .5zM19.8 229.9l2.5-.5v1zM19.8 229.9h24M19.8 226.7v29.3h46.3M20.8 238.1l2.6-.5v1zM20.8 234.9v7.5h.7M41.3 229.4l2.5 .5-2.5 .5zM43.8 226.7v15.7h-.6"/>
<path d="M56.7 239.9v.8M100.4 239.9v21.4M100.4 239.9l.5 2.5h-1zM104.6 239.9v.8M116.1 221.5l2.5-.5v1zM116.1 221.5h58M139.2 225.2v17.2h-.7M139.2 228.3l2.4-.5v1zM139.2 228.3h34.9M146.9 232.3v20.1h.6M146.9 235.5l2.5-.5v1zM146.9 235.5h27.2"/>
<path d="M171.7 235l2.4 .5-2.4 .5zM171.7 221l2.4 .5-2.4 .5zM171.7 227.8l2.4 .5-2.4 .5zM14.1 254.7v18.2M14.1 247.6h6.7M14.7 247.2v.2M21.5 247.6h.1M22 241.2v.6M25.8 247.6h13.2M43.2 247.6h.1M43.8 247.6h12.3M49.1 258.9h1l-.5 2.4z"/>
<path d="M49.6 241.2v20.1M49.6 241.2l.5 2.4h-1zM52.8 241.2h-10.2v.6M56.1 241.5h7.1M63.2 240.3h34.9M63.6 242v.6M66.1 256.6h.2M74.1 256.6h.1M74.2 256h12.9M87.1 256.6h.1M95 256.6h.2M95.2 256h9.9"/>
<path d="M97.7 242v.6M98.1 241.5h7M99.9 258.9h1l-.5 2.4zM105.1 247.6h69M105.1 256.6h69M109.6 241.2h7.7v.6M112.3 258.9h1l-.5 2.4zM112.8 241.2v20.1M112.8 241.2l.5 2.4h-1zM130.5 255.2v.2M137.1 253.7h.3M137.6 247.2v.2"/>
<path d="M137.9 241.2v.6M144 247.2v.2M146.3 247.2v.2M146.9 254.2h.6M148 254.2h26.3M148.2 254.7v.7M149.7 254.7v.7M152.1 254.7v.7M172.3 250.4h19.8M172.9 254.7v.7M173.6 247.2v.2M174.1 251.5h.2"/>
<path d="M188.4 258.9h1.1l-.6 2.4zM188.9 250.4v10.9M188.9 250.4l.6 2.5h-1.1zM14.1 269.7l2.5-.5v1zM14.1 269.7h160M19.8 260.2h10.2M30.1 260.8v.5M30.8 260.8v.5M32.2 260.2h22.3M56.6 260.2h21.4M80.1 260.2h13.8M95.3 260.8v.5"/>
<path d="M96.1 260.2h78M96.1 260.8v.5M97.2 261.3h7.9M141.7 261.3l2.2 1.5-.8 .7zM141.7 261.3l17.7 17.7h82.4M171.7 269.2l2.4 .5-2.4 .5zM172.9 261.3h19.2"/>
</g>
<g fill="#000">
<circle cx="212.8" cy="60" r=".18"/>
<circle cx="212.8" cy="59.1" r=".18"/>
<circle cx="20.8" cy="79" r=".18"/>
<circle cx="21.5" cy="79" r=".18"/>
<circle cx="21.5" cy="69" r=".18"/>
<circle cx="43.2" cy="69" r=".18"/>
<circle cx="43.2" cy="79" r=".18"/>
<circle cx="43.8" cy="69" r=".18"/>
<circle cx="192.4" cy="66.7" r=".18"/>
<circle cx="212.8" cy="60.1" r=".18"/>
<circle cx="192.4" cy="81.3" r=".18"/>
<circle cx="192.4" cy="135.4" r=".18"/>
<circle cx="192.4" cy="123.4" r=".18"/>
<circle cx="192.4" cy="120.8" r=".18"/>
<circle cx="278.6" cy="128.4" r=".18"/>
<circle cx="278.6" cy="127.8" r=".18"/>
<circle cx="284.7" cy="128.4" r=".18"/>
<circle cx="284.7" cy="127.8" r=".18"/>
<circle cx="192.4" cy="177.5" r=".18"/>
<circle cx="192.4" cy="174.9" r=".18"/>
<circle cx="192.5" cy="174.9" r=".18"/>
<circle cx="192.4" cy="186.9" r=".18"/>
<circle cx="212.8" cy="198.4" r=".18"/>
<circle cx="212.8" cy="197.5" r=".18"/>
<circle cx="212.8" cy="198.5" r=".18"/>
<circle cx="23.3" cy="241.1" r=".18"/>
<circle cx="24.5" cy="241.1" r=".18"/>
<circle cx="39.3" cy="241.1" r=".18"/>
<circle cx="40.5" cy="241.1" r=".18"/>
<circle cx="118.6" cy="241.1" r=".18"/>
<circle cx="119.8" cy="241.1" r=".18"/>
<circle cx="134.4" cy="241.1" r=".18"/>
<circle cx="134.6" cy="241.1" r=".18"/>
<circle cx="135.8" cy="241.1" r=".18"/>
<circle cx="31.7" cy="261.4" r=".18"/>
<circle cx="32.5" cy="261.4" r=".18"/>
<circle cx="54.2" cy="261.4" r=".18"/>
<circle cx="56.1" cy="261.4" r=".18"/>
<circle cx="56.9" cy="261.4" r=".18"/>
<circle cx="77.7" cy="261.4" r=".18"/>
<circle cx="79.6" cy="261.4" r=".18"/>
<circle cx="80.4" cy="261.4" r=".18"/>
<circle cx="93.7" cy="261.4" r=".18"/>
<circle cx="95.6" cy="261.4" r=".18"/>
<circle cx="96.4" cy="261.4" r=".18"/>
</g>
<g fill="none" stroke="#000" stroke-width=".71">
<path d="M10.1 10h400.1v277h-400.1zM70.1 6.6v3.4M140.2 6.6v3.4M207.3 5h5.8l-2.9 5zM210.2 0v10M280.2 6.6v3.4M350.2 6.6v3.4M6.7 74.2h3.4M410.2 74.2h3.4M.2 148.5h9.9M5.1 145.6l5 2.9-5 2.9zM410.2 148.5l5-2.9v5.8z"/>
<path d="M410.2 148.5h9.9M6.7 222.7h3.4M410.2 222.7h3.4M70.1 287v3.4M140.2 287v3.4M210.2 287l2.9 5h-5.8zM210.2 287v10M280.2 287v3.4M350.2 287v3.4"/>
</g>
<g fill="none" stroke="#000" stroke-width=".51">
<path d="M269.8 249.5h40.4M270.1 257h140.1M270.1 242h140.1v45h-140.1zM303.2 257v16M310.2 242v15M350.2 257v30M390.2 257v12M270.1 273h80.1M270.1 265h33.1M350.2 269h60M350.2 263h60M350.2 280.5h60"/>
<path d="M370.2 280.5v6.5M390.2 280.5v6.5"/>
</g>
<g fill="#000" stroke="#000" stroke-width=".3">
<path d="M128 53.4h1l-.5 2.5zM179.7 54h1l-.5 2.5zM198.5 51.5l2.5-.5v1zM210.2 51l2.5 .5-2.5 .5zM221 55.9l.5 2.5h-1zM394.9 56.9l.4 2.5h-1zM128.5 62.1l.5 2.5h-1zM180.2 72.1l.5 2.5h-1zM180.2 62.1l.5 2.5h-1zM188.8 63.7l2.5 .5-2.5 .5zM192.5 74.9l2.5-.5v1zM192.5 64.2l2.5-.5v1z"/>
<path d="M210.2 74.4l2.5 .5-2.5 .5zM249.6 62.1h1l-.5 2.5zM284.8 62.1l.6 2.5h-1zM371.7 72.4h1l-.5 2.5zM394.3 63h1l-.4 2.5zM398.3 65.5l.5 2.5h-1zM17.3 80.8l2.5 .5-2.5 .5zM26.8 81.3l2.5-.5v1zM397.8 80h1l-.5 2.5zM14.1 108.2l2.5-.5v1zM24.3 107.7l2.5 .5-2.5 .5zM235.1 113l2.5-.5v1z"/>
<path d="M267.6 112.5l2.5 .5-2.5 .5zM284.4 115.6h1l-.6 2.5zM289.8 128.8l.7 .7-2.1 1.4zM307.8 131.3l1.5 2.1-.9 .4zM26.8 160.4l2.5-.5v1zM284.8 138.1l.6 2.5h-1zM17.3 159.9l2.5 .5-2.5 .5zM378.9 177l1.4 2.1-2.1-1.4zM385.9 162.2l2.5 .5-2.5 .5zM389.4 162.7l2.5-.5v1zM398.3 168.2h1l-.4 2.5zM398.9 173.7l.4 2.5h-1z"/>
<path d="M179.7 181.6h1l-.5 2.5zM220.5 196.8h1l-.5 2.5zM249.2 186.5l.9 2.4-1 .1zM264.2 194.1l-.1 2.6-.9-.3zM284.4 191.6h1l-.6 2.5zM314.7 191.6l2.1 1.4-.7 .7zM398.3 196.8h1l-.4 2.5zM398.3 188.2h1l-.4 2.5zM398.9 190.7l.4 2.5h-1zM152.1 202.5l2.6-.5v1zM162.7 202l2.4 .5-2.4 .5zM365.4 205.8l2.5-.5v1z"/>
<path d="M386.9 205.3l2.5 .5-2.5 .5zM17.3 237.6l2.5 .5-2.5 .5zM19.8 229.9l2.5-.5v1zM20.8 238.1l2.6-.5v1zM41.3 229.4l2.5 .5-2.5 .5zM116.1 221.5l2.5-.5v1zM139.2 228.3l2.4-.5v1zM146.9 235.5l2.5-.5v1zM171.7 235l2.4 .5-2.4 .5zM171.7 221l2.4 .5-2.4 .5zM171.7 227.8l2.4 .5-2.4 .5zM49.1 258.9h1l-.5 2.4z"/>
<path d="M49.6 241.2l.5 2.4h-1zM99.9 258.9h1l-.5 2.4zM100.4 239.9l.5 2.5h-1zM112.3 258.9h1l-.5 2.4zM112.8 241.2l.5 2.4h-1zM188.4 258.9h1.1l-.6 2.4zM188.9 250.4l.6 2.5h-1.1zM14.1 269.7l2.5-.5v1zM141.7 261.3l2.2 1.5-.8 .7zM171.7 269.2l2.4 .5-2.4 .5z"/>
</g>
<g font-size="7.9">
<text x="151.8" y="18.5">CONSIDERACIONES DE SOLDADURA</text>
<text x="183.5" y="27.5">SIL‐027‐SSDL‐02</text>
<text x="191.8" y="36.5">SCALE 1 : 5</text>
</g>
<text font-size="6.3" x="159.5" y="277.6">COMPROBAR planitud del suelo</text>
<g font-size="5.5">
<text x="312.7" y="25.9">Esta cara debe quedar lisa</text>
<text x="251" y="36.3">Utilizar estos colisos para</text>
<text x="251" y="42.6">rellenar con soldadura</text>
<text x="312.9" y="105.9">Esta cara debe quedar lisa</text>
<text x="314.9" y="138.2">Utilizar estos colisos para</text>
<text x="314.9" y="144.4">rellenar con soldadura</text>
<text x="343.7" y="212">Utilizar estos colisos para</text>
<text x="343.6" y="218.3">rellenar con soldadura</text>
<text x="258.9" y="228">Esta chapa y el tubo se sueldan a ras</text>
</g>
<g font-size="4.7">
<text x="316" y="164.2">Esta cara debe quedar lisa</text>
<text x="304.6" y="261.2">Planos de fabricación</text>
<text x="304.6" y="266.6">estructura suelo</text>
<text x="304.6" y="272">delantero SILVER V027</text>
</g>
<g font-size="4.2">
<text x="34" y="9.6">6</text>
<text x="104" y="9.6">5</text>
<text x="174" y="9.6">4</text>
<text x="244" y="9.6">3</text>
<text x="314" y="9.6">2</text>
<text x="384" y="9.6">1</text>
<text x="6.8" y="38.7">D</text>
<text x="410.6" y="38.7">D</text>
<text x="7" y="112.9">C</text>
<text x="410.8" y="112.9">C</text>
<text x="7" y="187.1">B</text>
<text x="410.8" y="187.1">B</text>
<text x="7" y="261.3">A</text>
<text x="410.8" y="261.3">A</text>
<text x="34" y="290.4">6</text>
<text x="104" y="290.4">5</text>
<text x="174" y="290.4">4</text>
<text x="244" y="290.4">3</text>
<text x="314" y="290.4">2</text>
<text x="384" y="290.4">1</text>
</g>
<g font-size="3.9">
<text x="203.6" y="50">71</text>
<text x="126.9" y="61" transform="rotate(-90 126.9 61)">31</text>
<text x="178.7" y="61.3" transform="rotate(-90 178.7 61.3)">28</text>
<text x="185.1" y="62.1">6,2</text>
<text x="393.3" y="63.6" transform="rotate(-90 393.3 63.6)">43</text>
<text x="197.8" y="73.3">101</text>
<text x="396.8" y="73.9" transform="rotate(-90 396.8 73.9)">85</text>
<text x="21.4" y="79.7">35</text>
<text x="17" y="106.2">63,5</text>
<text x="249.6" y="111.4">175</text>
<text x="283.3" y="108.9" transform="rotate(-90 283.3 108.9)">280</text>
<text x="178.7" y="131.1" transform="rotate(-90 178.7 131.1)">560</text>
<text x="219.5" y="130.6" transform="rotate(-90 219.5 130.6)">717</text>
<text x="21.4" y="158.8">35</text>
<text x="387.9" y="161.2">5</text>
<text x="397.3" y="165.9" transform="rotate(-90 397.3 165.9)">15</text>
<text x="283.3" y="169.1" transform="rotate(-90 283.3 169.1)">280</text>
<text x="397.3" y="186.3" transform="rotate(-90 397.3 186.3)">85</text>
<text x="397.3" y="197" transform="rotate(-90 397.3 197)">43</text>
<text x="156.7" y="200.9">65</text>
<text x="374.4" y="204.2">120</text>
<text x="146.7" y="219.9">290</text>
<text x="153.7" y="226.8">175</text>
<text x="26.8" y="228.3">120</text>
<text x="157.6" y="233.9">136</text>
<text x="29.5" y="236.5">5</text>
<text x="48.1" y="254.2" transform="rotate(-90 48.1 254.2)">101</text>
<text x="98.3" y="253" transform="rotate(-90 98.3 253)">107,2</text>
<text x="111.2" y="254.2" transform="rotate(-90 111.2 254.2)">101</text>
<text x="187.4" y="257.9" transform="rotate(-90 187.4 257.9)">55</text>
<text x="91.2" y="268.1">800</text>
<text x="358.5" y="274.9">SIL‐027‐SSDL‐02‐MET01</text>
<text x="358.5" y="279.4">2583</text>
</g>
<g font-size="3.1">
<text x="312.8" y="246.8">Tolerancias para dimensiones lineales y angulares sin indicación individual</text>
<text x="312.8" y="250.4">de tolerancia, según ISO 2768‐1:1989</text>
<text x="312.8" y="254">Zonas de rugosidad no especificada, Ra 3.2</text>
<text x="357.9" y="286.4">02</text>
<text x="377.7" y="285.6">A3</text>
<text x="396.2" y="285.9">2 /12</text>
</g>
<g font-size="2.4">
<text x="271.2" y="244.4">MATERIAL:</text>
<text x="271.3" y="251.9">ACABADO SUPERFICIAL:</text>
<text x="271.3" y="254.6">Negro satinado</text>
<text x="271.2" y="259.7">SCALE:</text>
<text x="350.6" y="260.8">DRAWN: Carlos Ruiz Madrigal</text>
<text x="391.2" y="260.6">31/03/2016</text>
<text x="350.6" y="267">CHECKED: Antonio Garcia</text>
<text x="391.2" y="266.6">31/03/2016</text>
<text x="350.7" y="271.4">DWG NO:</text>
<text x="350.8" y="276.8">Id. Ref:</text>
<text x="350.8" y="282.8">REV</text>
<text x="371.2" y="282.9">SIZE</text>
<text x="390.9" y="282.9">SHEET</text>
</g>
</svg>
